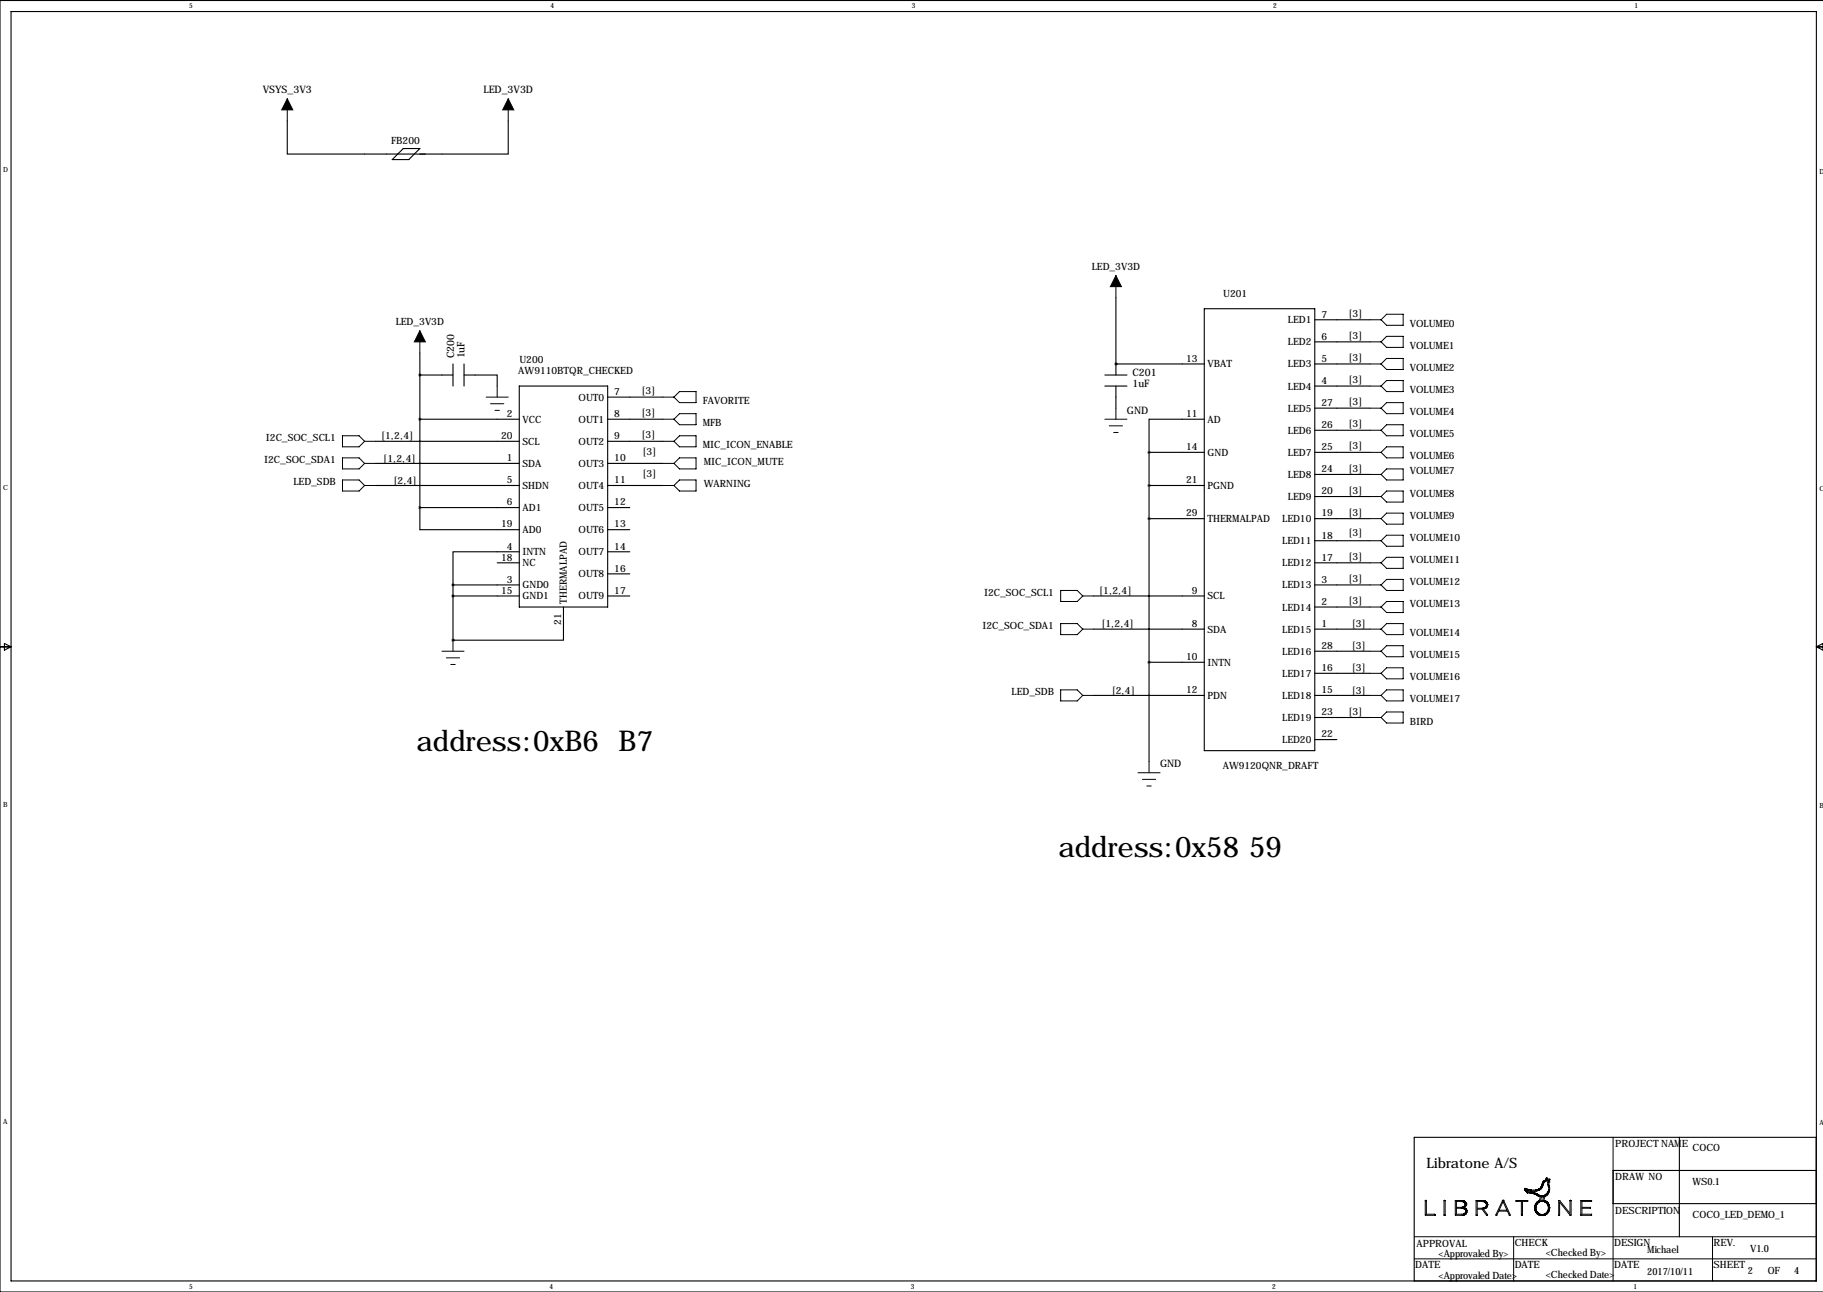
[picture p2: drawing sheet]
<svg xmlns="http://www.w3.org/2000/svg" width="419mm" height="297mm" viewBox="0 0 419 297" stroke-linecap="round" stroke-linejoin="round" font-family="sans-serif">
<g fill="none" stroke="#000" stroke-width=".23">
<path d="M66 22.7v5.1M116.8 22.7v5.1M96.5 76.1v5M256.5 63.4v5M315 78.6h2.5M315 73.5h2.5M317.5 78.6l1.3-1.3h3.8v2.6h-3.8zM318.8 72.2h3.8v2.6h-3.8l-1.3-1.3zM111.8 91.3h5M112.8 92.8h3M113.8 94.3h1M114.3 88.8v2.5"/>
<path d="M152.4 91.3h2.5M152.4 96.4h2.5M156.2 95.1h3.8v2.5h-3.8l-1.3-1.2zM156.2 90h3.8v2.6h-3.8l-1.3-1.3zM254 96.4h5.1M255 97.9h3.1M256 99.4h1M256.5 93.8v2.6M315 98.9h2.5M315 93.8h2.5M315 88.8h2.5M315 83.7h2.5"/>
<path d="M317.5 88.8l1.3-1.3h3.8v2.5h-3.8zM317.5 93.8l1.3-1.2h3.8v2.5h-3.8zM318.8 97.6h3.8v2.6h-3.8l-1.3-1.3zM318.8 82.4h3.8v2.5h-3.8l-1.3-1.2zM78.7 100.2h3.8l1.3 1.3-1.3 1.2h-3.8zM78.7 105.3h3.8l1.3 1.2-1.3 1.3h-3.8zM78.7 110.3h3.8l1.3 1.3-1.3 1.3h-3.8zM83.8 101.5h2.6M83.8 106.5h2.6M83.8 111.6h2.6M152.4 101.5h2.5M152.4 106.5h2.5"/>
<path d="M152.4 111.6h2.5M156.2 100.2h3.8v2.5h-3.8l-1.3-1.2zM156.2 105.3h3.8v2.5h-3.8l-1.3-1.3zM156.2 110.3h3.8v2.6h-3.8l-1.3-1.3zM315 119.2h2.5M315 114.2h2.5M315 109.1h2.5M315 104h2.5M317.5 104l1.3-1.3h3.8v2.6h-3.8zM317.5 114.2l1.3-1.3h3.8v2.5h-3.8zM318.8 107.8h3.8v2.5h-3.8l-1.3-1.2zM318.8 118h3.8v2.5h-3.8l-1.3-1.3z"/>
<path d="M243.8 135.7h3.8l1.3 1.3-1.3 1.3h-3.8zM248.9 137h2.6M315 129.4h2.5M315 124.3h2.5M315 139.6h2.5M315 134.5h2.5M317.5 129.4l1.3-1.3h3.8v2.6h-3.8zM318.8 138.3h3.8v2.5h-3.8l-1.3-1.2zM318.8 133.2h3.8v2.5h-3.8l-1.3-1.2zM318.8 123h3.8v2.6h-3.8l-1.3-1.3zM101.6 149.7h5.1M102.6 151.2h3.1"/>
<path d="M103.6 152.8h1M104.1 147.2v2.5M243.8 143.4h3.8l1.3 1.2-1.3 1.3h-3.8zM243.8 158.6h3.8l1.3 1.3-1.3 1.2h-3.8zM248.9 144.6h2.6M248.9 159.9h2.6M315 149.7h2.5M315 144.6h2.5M315 159.9h2.5M315 154.8h2.5M317.5 154.8l1.3-1.3h3.8v2.6h-3.8zM318.8 143.4h3.8v2.5h-3.8l-1.3-1.3z"/>
<path d="M318.8 158.6h3.8v2.5h-3.8l-1.3-1.2zM318.8 148.4h3.8v2.6h-3.8l-1.3-1.3zM261.6 177.7h5.1M262.6 179.2h3.1M264.2 175.1v2.6M315 165h2.5M318.8 163.7h3.8v2.5h-3.8l-1.3-1.2zM263.7 180.7h1M327.7 276h.2v3.2h1.9l.1 .2h-2.2zM327.8 276h.1M327.9 276.1h.1M332 276l.2 .1v3.3h-.2z"/>
<path d="M332.1 276h.1M334.8 276.2l1.7 .2 .3 .3-.1 .6-.6 .3h-1.3zM334.8 277.8l1.8 .1 .4 .3v.6l-.6 .4h-1.6zM336.4 276.3l.1 .1M336.5 277.6l.2 .1M336.5 277.6v.1M336.6 276.5h.1M336.6 277.6h.1M336.6 277.3h.1M336.8 279h.1M336.8 276.9h.1M336.9 276.3l-.6-.3h-1.7v3.4h1.7l.7-.2 .2-.4 .1-.5-.7-.7"/>
<path d="M336.9 276.4l.2 .2v.5l-.4 .5M336.9 276.3v.1M337.1 276.8h.1M337.1 279h.1M337.1 278h.1M339.3 276.1l1.8-.1 .7 .4 .2 .4-.2 .7-.3 .3-.5 .1 1 1.3-.1 .2h-.2l-1-1.4h-1.1v1.4h-.3zM339.6 276.2l1.8 .2 .3 .4v.5l-.6 .4-1.5 .1zM341.3 277.6v.1M341.3 276.3v.1M341.4 276.4h.1M341.7 277.6v.1M341.7 277h.1"/>
<path d="M341.7 276.3v.1M341.9 276.6h.1M341.9 277.3v.1M342 277h.1M345.4 276l.3 .1 1.5 3.3h-.2l-.4-1h-2.1l-.4 1h-.2zM345.5 276h.1M345.5 276.3l1 1.9h-1.9zM348.6 276l2.6 .1v.1h-1.2v3.2h-.2v-3.2h-1.2zM349.8 279.4h.1M350.6 273.7h.1M350.7 273.8l.3 .3M350.7 273.7v.1"/>
<path d="M350.8 273.3h.1M351 273.7l-.1-.1h.2l.1 .4 1.4 .2 1.8 .8 .8-.2 .6-.6M351 274.1l1.8 .4 1.3 .6-.2 1-.6 .4-.4 .7 .1 1.3 .7 .8M351 274.2h.1M351 273.8h.1M351.1 273.7l1.8 .2 1.1-.3 .4-.4 .5-1.4 .7-.6 .2 .3 .3-.1-.2 .3 .2 1.9-.3 .5M351.2 274.2h.1M351.5 273.7v.1M352.4 274.1v.1M352.8 277.4h.1M352.8 277.9l.1 .1M353.1 277.7h.1"/>
<path d="M353.1 274.6h.1M353.2 276.5h.1M353.2 278.4h.1M353.2 278.9h.1M353.2 277h.1M353.3 279h.1M353.4 276.8l.3-.4 .6-.2 .8 .1 .6 .5M353.4 276.8l-.3 .5v.8l.6 .9M353.4 276.8h.1M353.4 276.3v.1M353.5 273.7v.1M353.5 274.6h.1"/>
<path d="M353.7 279.3h.1M353.7 279h.1M353.9 275v.1M353.9 276.3l-.1 .1M353.9 273.3h.1M354.1 273.4h.1M354.2 279.4v.1M354.3 273.3h.1M354.4 275.2l.4-.1-.1 .9h-.5zM354.5 272.1h.1M354.5 272.9h.1M354.9 271.5v.1"/>
<path d="M354.9 271.9v.1M354.9 279.4l-.1 .1M355 271.8h.1M355.1 275.1h.1M355.1 275.1l-.2 .9 .7 .3 .5 .6v1.5l-.4 .7-.5 .3h-1.2l-.3-.1M355.2 276.3v.1M355.3 279h.1M355.4 271.5h.1M355.4 274.9h.1M355.4 271h.1M355.4 271l.3-.2 .2 .4 .4-.1-.2 .6 .2 1.9-.4 .9-.8 .5M355.4 271l-.2 .4-.4 .2-.5 1.4-.5 .4-.8 .2h-1l-1.5-.4v.2l.2 .3"/>
<path d="M355.7 276.3v.1M355.7 276.8l.3 .8-.2 .9M355.7 276.8h.1M355.8 274.6h.1M355.8 278.5v.1M355.8 278.6l-.9 .6h-.8l-.4-.2M355.8 274.1v.1M355.9 271.9h.1M355.9 274h.1M355.9 278.8h.1M355.9 276.6h.1M355.9 278.3h.1"/>
<path d="M355.9 277.1h.1M355.9 272.4h.1M355.9 274.4v.1M356 278.6h.1M356.1 271.7h.1M356.2 277.7h.1M358.3 276h.3l2.3 3v-3l.3 .1-.1 3.3h-.2l-2.4-3v3h-.2zM361.1 276h.1M363.5 276l2.4 .1v.1h-2.2v1.4h2v.2h-2v1.4h2.2v.2h-2.4zM370.8 261.5v33M325.1 284.3h92.5M325.1 289.4h92.4"/>
<path d="M348 284.3v10.2M393.7 284.3v10.2"/>
</g>
<g fill="none" stroke="#000" stroke-width=".25">
<path d="M2.5 2.7h415.1v291.8h-415.1zM419.1 .1h-419.1v296.9h419.1M66 27.8v7.6h50.8v-7.6M92.7 34.1h3.8l-2.5 2.6h-3.8zM256.5 68.4v17.8M276.9 71h25.4v101.6h-25.4zM302.3 78.6h12.7M302.3 73.5h12.7M96.5 86.2h7.6M96.5 96.4h22.9M96.5 81.1v35.6M104.1 83.7v5.1"/>
<path d="M106.7 86.2h7.6v2.6M106.7 83.7v5.1M119.4 88.8h20.3v50.8h-20.3zM139.7 96.4h12.7M139.7 91.3h12.7M254 86.2h5.1M254 88.8h5.1M256.5 83.7h.1M256.5 83.7h20.4M256.5 88.8v5M276.9 96.4h-12.7v7.6M302.3 88.8h12.7"/>
<path d="M302.3 83.7h12.7M302.3 98.9h12.7M302.3 93.8h12.7M86.4 101.5h33M86.4 106.5h33M86.4 111.6h33M96.5 116.7v5.1h22.9M96.5 116.7h22.9M139.7 101.5h12.7M139.7 106.5h12.7M139.7 111.6h12.7M139.7 116.7h5.1"/>
<path d="M264.2 111.6h12.7M264.2 104h12.7M264.2 119.2h12.7M264.2 104v71.1M302.3 104h12.7M302.3 119.2h12.7M302.3 114.2h12.7M302.3 109.1h12.7M104.1 134.5v12.7M104.1 134.5h15.3M104.1 137h15.3M114.3 129.4h5.1"/>
<path d="M119.4 126.9h-15.3v7.6M129.5 139.6v7.6h-25.4M139.7 121.8h5.1M139.7 126.9h5.1M139.7 131.9h5.1M139.7 137h5.1M251.5 137h25.4M302.3 139.6h12.7M302.3 134.5h12.7M302.3 129.4h12.7M302.3 124.3h12.7M0 148.7h2.5"/>
<path d="M1 147.9l1.5 .8-1.5 .8zM104.1 147.2h.1M251.5 144.6h25.4M251.5 159.9h25.4M264.2 152.3h12.7M302.3 144.6h12.7M302.3 159.9h12.7M302.3 154.8h12.7M302.3 149.7h12.7M417.6 148.7h1.5M417.6 148.7l1.5-.8v1.6zM302.3 170h5"/>
<path d="M302.3 165h12.7M386.1 261.5v22.8M417.5 261.5h-92.4v33M417.6 269.1h-46.8v7.6h46.8"/>
</g>
<path d="M66 22.7l1.3 2.6h-2.5zM116.8 22.7l1.3 2.6h-2.5zM96.5 76.1l1.3 2.5h-2.6zM256.5 63.4l1.3 2.5h-2.5z" fill="#000" stroke="#000" stroke-width=".23"/>
<path d="M104.1 137a.05 .05 0 0 0 .1 0 .05 .05 0 0 0-.1 0zM104.1 134.5a.05 .05 0 0 0 .1 0 .05 .05 0 0 0-.1 0zM104.1 147.2a.05 .05 0 0 0 .1 0 .05 .05 0 0 0-.1 0zM264.1 104a.05 .05 0 0 0 .1 0 .05 .05 0 0 0-.1 0zM264.1 111.6a.05 .05 0 0 0 .1 0 .05 .05 0 0 0-.1 0zM264.1 119.2a.05 .05 0 0 0 .1 0 .05 .05 0 0 0-.1 0zM264.1 152.3a.05 .05 0 0 0 .1 0 .05 .05 0 0 0-.1 0zM256.5 83.7a.05 .05 0 0 0 .1 0 .05 .05 0 0 0-.1 0z" fill="#000" stroke="#000" stroke-width=".63"/>
<g font-size="6.6">
<text x="95.8" y="172.6">address:0xB6 B7</text>
<text x="243.3" y="197">address:0x58 59</text>
</g>
<text font-size="3.3" x="327.9" y="268.5">Libratone A/S</text>
<g font-size="2.4">
<text x="60.4" y="21.4">VSYS_3V3</text>
<text x="111.1" y="21.4">LED_3V3D</text>
<text x="104.4" y="82.4" transform="rotate(-90 104.4 82.4)">C200</text>
<text x="106.8" y="82.4" transform="rotate(-90 106.8 82.4)">1uF</text>
<text x="260.3" y="86.5">C201</text>
<text x="260.3" y="88.9">1uF</text>
<text x="259.1" y="95.1">GND</text>
<text x="266.7" y="176.4">GND</text>
</g>
<g font-size="2.3">
<text x="89.9" y="33.1">FB200</text>
<text x="251" y="62.1">LED_3V3D</text>
<text x="281.2" y="68.2">U201</text>
<text x="91" y="74.8">LED_3V3D</text>
<text x="296.1" y="74.3">LED1</text>
<text x="303.8" y="73">7</text>
<text x="310" y="77.9">[3]</text>
<text x="310" y="72.8">[3]</text>
<text x="324.1" y="75.1">VOLUME0</text>
<text x="119.4" y="83.4">U200</text>
<text x="272.7" y="83.2">13</text>
<text x="296.1" y="79.4">LED2</text>
<text x="303.8" y="83.2">5</text>
<text x="303.8" y="78.1">6</text>
<text x="310" y="83">[3]</text>
<text x="324.1" y="80.2">VOLUME1</text>
<text x="119.2" y="86.1">AW9110BTQR_CHECKED</text>
<text x="277.6" y="84.5">VBAT</text>
<text x="296.1" y="89.6">LED4</text>
<text x="296.1" y="84.5">LED3</text>
<text x="303.8" y="88.3">4</text>
<text x="310" y="88.1">[3]</text>
<text x="324.1" y="85.3">VOLUME2</text>
<text x="116.5" y="95.9">2</text>
<text x="133" y="92.1">OUT0</text>
<text x="141.2" y="95.9">8</text>
<text x="141.2" y="90.8">7</text>
<text x="147.5" y="95.7">[3]</text>
<text x="147.5" y="90.6">[3]</text>
<text x="161.5" y="92.9">FAVORITE</text>
<text x="272.7" y="95.9">11</text>
<text x="296.1" y="94.6">LED5</text>
<text x="303.8" y="93.3">27</text>
<text x="310" y="93.2">[3]</text>
<text x="324.1" y="95.5">VOLUME4</text>
<text x="324.1" y="90.4">VOLUME3</text>
<text x="61.1" y="101.5">I2C_SOC_SCL1</text>
<text x="87.6" y="101">[1,2,4]</text>
<text x="115.2" y="101">20</text>
<text x="120.1" y="97.2">VCC</text>
<text x="133" y="97.2">OUT1</text>
<text x="141.2" y="101">9</text>
<text x="147.5" y="100.8">[3]</text>
<text x="161.5" y="98">MFB</text>
<text x="277.6" y="97.2">AD</text>
<text x="296.1" y="99.7">LED6</text>
<text x="303.8" y="98.4">26</text>
<text x="310" y="98.2">[3]</text>
<text x="324.1" y="100.5">VOLUME5</text>
<text x="60.7" y="106.5">I2C_SOC_SDA1</text>
<text x="88.1" y="106.1">[1,2,4]</text>
<text x="116.5" y="106">1</text>
<text x="120.1" y="102.3">SCL</text>
<text x="120.1" y="107.3">SDA</text>
<text x="133" y="102.3">OUT2</text>
<text x="133" y="107.3">OUT3</text>
<text x="141.2" y="106">10</text>
<text x="147.7" y="104.6">[3]</text>
<text x="161.5" y="103.1">MIC_ICON_ENABLE</text>
<text x="161.8" y="106.9">MIC_ICON_MUTE</text>
<text x="272.7" y="103.5">14</text>
<text x="277.6" y="104.8">GND</text>
<text x="296.1" y="104.8">LED7</text>
<text x="303.8" y="103.5">25</text>
<text x="310" y="103.3">[3]</text>
<text x="324.1" y="105.6">VOLUME6</text>
<text x="67.5" y="111.6">LED_SDB</text>
<text x="90.5" y="111.2">[2,4]</text>
<text x="116.5" y="111.1">5</text>
<text x="120.1" y="112.4">SHDN</text>
<text x="133" y="112.4">OUT4</text>
<text x="141.2" y="111.1">11</text>
<text x="147.7" y="109.7">[3]</text>
<text x="161.8" y="112">WARNING</text>
<text x="272.7" y="111.1">21</text>
<text x="277.6" y="112.4">PGND</text>
<text x="296.1" y="109.9">LED8</text>
<text x="303.8" y="113.7">20</text>
<text x="303.8" y="108.6">24</text>
<text x="310" y="113.5">[3]</text>
<text x="310" y="108.4">[3]</text>
<text x="324.1" y="109.1">VOLUME7</text>
<text x="116.5" y="116.2">6</text>
<text x="120.1" y="117.5">AD1</text>
<text x="133" y="117.5">OUT5</text>
<text x="141.2" y="116.2">12</text>
<text x="272.7" y="118.7">29</text>
<text x="296.1" y="115">LED9</text>
<text x="303.8" y="118.7">19</text>
<text x="310" y="118.6">[3]</text>
<text x="324.1" y="119.2">VOLUME9</text>
<text x="324.1" y="114.2">VOLUME8</text>
<text x="115.2" y="121.3">19</text>
<text x="120.1" y="122.6">AD0</text>
<text x="133" y="122.6">OUT6</text>
<text x="141.2" y="121.3">13</text>
<text x="277.6" y="120">THERMALPAD</text>
<text x="294.8" y="125.1">LED11</text>
<text x="294.8" y="120">LED10</text>
<text x="303.8" y="123.8">18</text>
<text x="310" y="123.1">[3]</text>
<text x="324.1" y="124.3">VOLUME10</text>
<text x="115.2" y="128.9">18</text>
<text x="116.5" y="126.4">4</text>
<text x="120.1" y="130.2">NC</text>
<text x="120.1" y="127.7">INTN</text>
<text x="133" y="127.7">OUT7</text>
<text x="141.2" y="126.4">14</text>
<text x="141.2" y="131.4">16</text>
<text x="294.8" y="130.2">LED12</text>
<text x="303.8" y="128.9">17</text>
<text x="310" y="128.7">[3]</text>
<text x="324.1" y="129.4">VOLUME11</text>
<text x="115.2" y="136.5">15</text>
<text x="116.5" y="134">3</text>
<text x="120.1" y="135.3">GND0</text>
<text x="120.1" y="137.8">GND1</text>
<text x="133" y="132.7">OUT8</text>
<text x="133" y="137.8">OUT9</text>
<text x="141.2" y="136.5">17</text>
<text x="226.2" y="137">I2C_SOC_SCL1</text>
<text x="252.7" y="136.6">[1,2,4]</text>
<text x="274" y="136.5">9</text>
<text x="277.6" y="137.8">SCL</text>
<text x="294.8" y="135.3">LED13</text>
<text x="303.8" y="134">3</text>
<text x="310" y="133.8">[3]</text>
<text x="324.1" y="134.5">VOLUME12</text>
<text x="129" y="143.7" transform="rotate(-90 129 143.7)">21</text>
<text x="130.3" y="138.8" transform="rotate(-90 130.3 138.8)">THERMALPAD</text>
<text x="294.8" y="140.4">LED14</text>
<text x="303.8" y="139.1">2</text>
<text x="310" y="138.9">[3]</text>
<text x="324.1" y="139.6">VOLUME13</text>
<text x="225.8" y="144.6">I2C_SOC_SDA1</text>
<text x="253.2" y="144.2">[1,2,4]</text>
<text x="274" y="144.1">8</text>
<text x="277.6" y="145.4">SDA</text>
<text x="294.8" y="145.4">LED15</text>
<text x="303.8" y="144.1">1</text>
<text x="303.8" y="149.2">28</text>
<text x="310.8" y="144.2">[3]</text>
<text x="310.8" y="149.3">[3]</text>
<text x="324.1" y="146.3">VOLUME14</text>
<text x="272.7" y="151.8">10</text>
<text x="277.6" y="153.1">INTN</text>
<text x="294.8" y="155.6">LED17</text>
<text x="294.8" y="150.5">LED16</text>
<text x="303.8" y="154.3">16</text>
<text x="310.8" y="154.4">[3]</text>
<text x="324.1" y="151.3">VOLUME15</text>
<text x="232.6" y="159.9">LED_SDB</text>
<text x="255.6" y="159.5">[2,4]</text>
<text x="272.7" y="159.4">12</text>
<text x="277.6" y="160.7">PDN</text>
<text x="294.8" y="160.7">LED18</text>
<text x="303.8" y="159.4">15</text>
<text x="310.8" y="159.5">[3]</text>
<text x="324.1" y="161.5">VOLUME17</text>
<text x="324.1" y="156.4">VOLUME16</text>
<text x="294.8" y="165.8">LED19</text>
<text x="303.8" y="164.5">23</text>
<text x="310" y="164.3">[3]</text>
<text x="324.1" y="166.6">BIRD</text>
<text x="294.8" y="170.8">LED20</text>
<text x="303.8" y="169.5">22</text>
<text x="281.1" y="176.7">AW9120QNR_DRAFT</text>
<text x="371.3" y="263.8">PROJECT NAME</text>
<text x="389.1" y="264.5">COCO</text>
<text x="371.3" y="271.4">DRAW NO</text>
<text x="389.1" y="272.4">WS0.1</text>
<text x="371.3" y="279">DESCRIPTION</text>
<text x="389.1" y="280">COCO_LED_DEMO_1</text>
<text x="325.6" y="286.6">APPROVAL</text>
<text x="348.2" y="286.4">CHECK</text>
<text x="371.1" y="286.4">DESIGN</text>
<text x="394" y="286.4">REV.</text>
<text x="402.3" y="287.9">V1.0</text>
<text x="325.4" y="291.5">DATE</text>
<text x="330.7" y="288.9">&lt;Approvaled By&gt;</text>
<text x="330.7" y="294">&lt;Approvaled Date&gt;</text>
<text x="348.2" y="291.5">DATE</text>
<text x="355.3" y="288.7">&lt;Checked By&gt;</text>
<text x="355.3" y="293.7">&lt;Checked Date&gt;</text>
<text x="371.1" y="291.5">DATE</text>
<text x="378.7" y="288.1">Michael</text>
<text x="378.7" y="293.2">2017/10/11</text>
<text x="394" y="291.5">SHEET</text>
<text x="401.8" y="293">2</text>
<text x="406.4" y="293">OF</text>
<text x="412.5" y="293">4</text>
</g>
<g font-size="1.6">
<text x="43.5" y="1.9">5</text>
<text x="126.6" y="1.9">4</text>
<text x="209.6" y="1.9">3</text>
<text x="292.7" y="1.9">2</text>
<text x="375.8" y="1.9">1</text>
<text x=".7" y="39.5">D</text>
<text x="418.3" y="40">D</text>
<text x=".7" y="112.7">C</text>
<text x="418.3" y="112.9">C</text>
<text x=".8" y="185.6">B</text>
<text x="418.3" y="185.8">B</text>
<text x=".8" y="258.5">A</text>
<text x="418.3" y="258.7">A</text>
<text x="43.5" y="296.3">5</text>
<text x="126.3" y="296.3">4</text>
<text x="209.4" y="296.3">3</text>
<text x="292.4" y="296.3">2</text>
<text x="375.5" y="296.3">1</text>
</g>
</svg>
